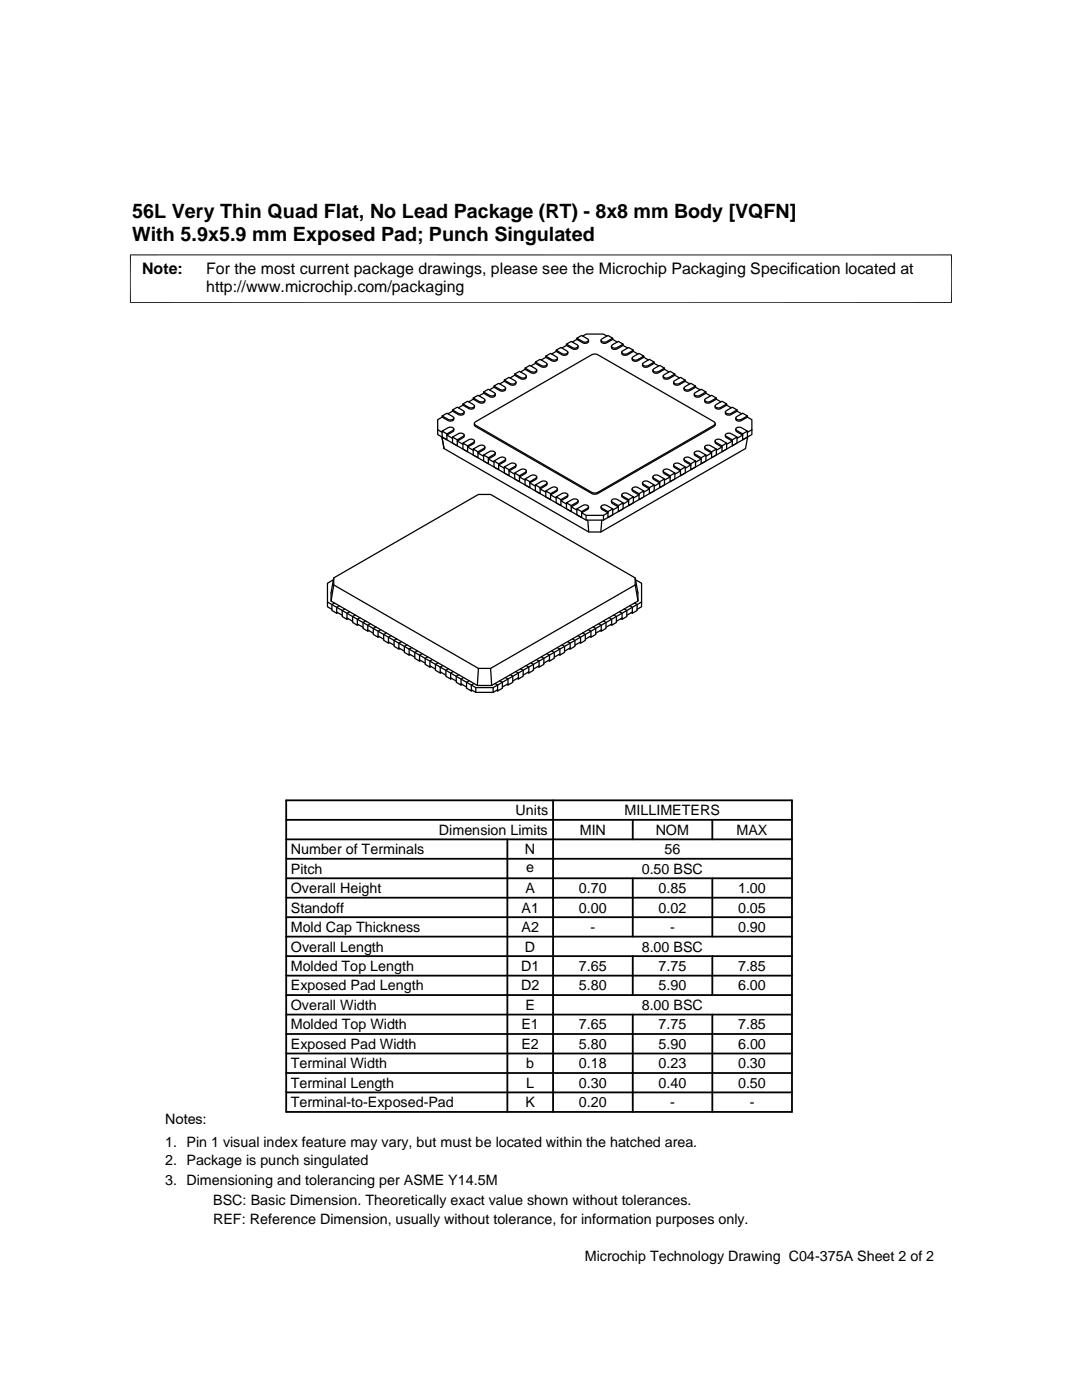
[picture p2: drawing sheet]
<svg xmlns="http://www.w3.org/2000/svg" width="216mm" height="279mm" viewBox="0 0 216 279" stroke-linecap="round" stroke-linejoin="round" font-family="sans-serif">
<g fill="none" stroke="#000" stroke-width=".25">
<path d="M94.4 79.4l1-.5 1.2 .7 .2 .2a.79 .79 0 0 1-1.2 .3zM94.4 79.4v.3l1.2 .6 .5 .2a.54 .54 0 0 0 .7-.7M94.4 79.7l-.9 .5M96.5 78.2l1-.5 1.1 .7 .2 .2-.4 .4h-.5zM96.5 78.2v.3l1.2 .7h.7a.47 .47 0 0 0 .4-.6M96.5 78.5l-.9 .5M98.6 77l.9-.5 1.2 .7 .2 .2-.4 .4h-.6zM98.6 77v.3l1.1 .7h.8a.45 .45 0 0 0 .4-.6M98.6 77.3l-.9 .5M100.6 75.9l1-.6 1.2 .7 .2 .3a.79 .79 0 0 1-1.2 .2zM100.6 75.9v.2l1.2 .7 .5 .1a.54 .54 0 0 0 .7-.6M100.6 76.1l-.9 .5"/>
<path d="M102.7 74.7l1-.6 1.1 .7 .2 .3-.4 .3h-.5zM102.7 74.7v.2l1.2 .7 .5 .1a.55 .55 0 0 0 .6-.6M102.7 74.9l-.9 .5M104.8 73.5l.9-.6 1.2 .7 .2 .3-.4 .3h-.5zM104.8 73.5v.2l1.1 .7 .8 .1a.48 .48 0 0 0 .4-.6M104.8 73.7l-.9 .5M106.8 72.3l1-.6 1.2 .7 .2 .3a.83 .83 0 0 1-1.2 .3zM106.8 72.3v.2l1.2 .7 .5 .1a.54 .54 0 0 0 .7-.6M106.8 72.5l-.9 .5M108.9 71.1l1-.6 1.1 .7 .2 .3-.4 .3h-.5zM108.9 71.1v.2l1.2 .7 .7 .1a.45 .45 0 0 0 .4-.6M108.9 71.3l-.9 .5"/>
<path d="M111 69.9l.9-.6 1.3 .8a.57 .57 0 0 1-.2 .6 .57 .57 0 0 1-.6 0zM111 69.9v.2l1.1 .7a.74 .74 0 0 0 1.2-.5M111 70.1l-.9 .6M113 68.7l1-.6 1.2 .7 .2 .3-.4 .3h-.6zM113 68.7v.2l1.2 .7 .5 .1a.55 .55 0 0 0 .7-.6M113 68.9l-.9 .5M115.1 67.5l1-.5 1.1 .6 .2 .3a.79 .79 0 0 1-1.1 .3zM115.1 67.5v.2l1.2 .7 .7 .1a.45 .45 0 0 0 .4-.6M115.1 67.7l-.9 .6M116.3 67.1l.6-.4h3.5l.7 .4M120 67.8l1.3-.8 1 .5-1.2 .7-.5 .1a.48 .48 0 0 1-.6-.5zM122 69l1.4-.9 .9 .6-1.6 .8-.5-.1z"/>
<path d="M122.3 67.5v.2l-1.2 .7-.8 .1a.45 .45 0 0 1-.4-.6M122.3 67.7l.9 .6M124.1 70.1l1.3-.8 1 .6-1.4 .8-.7-.1-.2-.2zM124.3 68.9l.9 .5M124.3 68.7v.2l-1.2 .7-.4 .1a.55 .55 0 0 1-.7-.6M126.2 71.4l1.3-.9 1 .6-1.7 .8-.5-.1zM126.4 70.1l.9 .6M126.4 69.9v.2l-1.2 .7-.7 .1a.46 .46 0 0 1-.4-.6M128.2 72.5l1.4-.8 .9 .6-1.2 .7-.4 .1a.57 .57 0 0 1-.7-.4zM128.5 71.3l.9 .5M128.5 71.1v.2l-1.2 .7-.8 .1a.45 .45 0 0 1-.4-.6M130.3 73.7l1.3-.8 1 .6-1.4 .7-.7-.1-.2-.2z"/>
<path d="M130.5 72.5l.9 .5M130.5 72.3v.2l-1.2 .7-.4 .1a.54 .54 0 0 1-.7-.6M132.4 74.9l1.3-.8 1 .6-1.7 .8-.5-.2zM132.6 73.7l.9 .5M132.6 73.5v.2l-1.2 .7-.7 .1a.48 .48 0 0 1-.4-.6M134.5 76.1l1.3-.8 .9 .6-1.1 .6-.5 .1a.49 .49 0 0 1-.6-.5zM134.7 74.9l.9 .5M134.7 74.7v.2l-1.2 .7-.5 .1a.55 .55 0 0 1-.7-.6M136.5 77.3l1.3-.8 1 .5-1.4 .8-.7-.1zM136.7 76.1l.9 .5M136.7 75.9v.2l-1.1 .7-.5 .1a.54 .54 0 0 1-.7-.6M138.6 78.5l1.3-.8 1 .5-1.7 .8-.5-.1z"/>
<path d="M138.8 77.3l.9 .5M138.8 77v.3l-1.2 .7h-.7a.45 .45 0 0 1-.4-.6M140.7 79.7l1.3-.8 .9 .5-1.1 .7-.5 .1a.49 .49 0 0 1-.6-.5zM140.9 78.5l.9 .5M140.9 78.2v.3l-1.2 .7-.5 .1a.55 .55 0 0 1-.7-.7M142.9 79.7l.9 .5M142.9 79.4v.3l-1.1 .6-.5 .2a.54 .54 0 0 1-.7-.7M87.3 85.8v.9l29.6 17.1h3.5l29.6-17.1v-.9M88.2 87.2l.4 2.3 28.9 16.7h2.4l28.9-16.7 .4-2.3M88.2 83l1-.5 1.2 .6 .2 .3a.79 .79 0 0 1-1.2 .3zM88.2 83.2l-.9 .6v2l.9 .5M88.2 83v.2l1.2 .7 .7 .1a.45 .45 0 0 0 .5-.6"/>
<path d="M88.2 86v1.2l1 .6v-1.2M88.2 86l1.4-.7h.5l.5 .3-.2 .3-1.2 .7zM90.3 81.8l.9-.5 1.2 .7 .2 .2-.2 .3-.7 .1zM90.3 81.8v.3l1.2 .6 .7 .1a.46 .46 0 0 0 .4-.6M90.3 82.1l-.9 .5M90.3 87.2l1.2-.6a.79 .79 0 0 1 1.1 .3l-1.4 .9zM90.3 87.2v1.2l.9 .6v-1.2M90.6 85.6l-.2 .5-1.2 .7 1.1 .7M92.4 80.6l.9-.5 1.2 .7 .2 .2-.4 .4h-.6zM92.4 80.6v.3l1.1 .6 .8 .1a.45 .45 0 0 0 .4-.6M92.4 80.9l-.9 .5M92.4 88.4l1.3-.7h.6l.4 .3-.2 .3-1.2 .7z"/>
<path d="M92.4 88.4v1.2l.9 .6v-1.2M92.6 86.8v.4l-1.4 .8 1.2 .7M94.4 89.6l1.2-.7 .5-.1a.48 .48 0 0 1 .6 .5l-1.3 .9zM94.4 89.6v1.2l1 .6v-1.2M94.7 84.5v.4l.2 .2 23.2 13.4 .6 .1 .6-.1 23.2-13.4 .2-.2v-.4M94.7 88l-.2 .5-1.2 .7 1.1 .7M94.7 84.3l23.4-13.5 .6-.1 .6 .1 23.2 13.4 .2 .3-.2 .4-23.2 13.4-.6 .1-.6-.1-23.2-13.4-.2-.2zM96.5 90.8l1.2-.7a.79 .79 0 0 1 1.1 .3l-1.3 1zM96.5 90.8v1.2l1 .6v-1.2M96.8 89.2l-.1 .4-1.3 .8 1.1 .7M98.6 92l1.3-.8h.6l.4 .4-.2 .3-1.2 .7zM98.6 92v1.2l.9 .5v-1.1"/>
<path d="M98.8 90.4v.4l-1.3 .8 1.1 .6M100.6 93.2l1.2-.7 .5-.1a.48 .48 0 0 1 .6 .5l-1.3 .8zM100.6 93.2v1.2l1 .6v-1.3M100.9 91.6l-.2 .5-1.2 .7 1.1 .7M102.7 94.4l1.2-.7 .5-.1a.57 .57 0 0 1 .6 .4l-.2 .3-1.1 .7zM102.7 94.4v1.2l1 .5v-1.1M103 92.8l-.1 .4-1.3 .8 1.1 .6M104.8 95.6l1.4-.8h.5l.4 .4-.2 .3-1.2 .6zM104.8 95.6v1.2l.9 .5v-1.2M105 94l-.2 .5-1.1 .7 1.1 .6M106.8 96.8l1.2-.7 .5-.1a.49 .49 0 0 1 .6 .5l-1.3 .8zM106.8 96.8v1.2l1 .5v-1.2"/>
<path d="M107.1 95.2l-.1 .4-1.3 .8 1.1 .6M108.9 98l1.4-.8h.5l.4 .4-.2 .3-1.1 .6zM108.9 98v1.2l1 .5v-1.2M109.2 96.4l-.1 .4-1.3 .8 1.1 .6M111 99.2l1.4-.8h.5l.4 .4-.2 .2-1.2 .7zM111 99.2v1.2l.9 .5v-1.2M111.2 97.6l-.2 .5-1.1 .7 1.1 .6M113.3 98.8l-.1 .3-1.3 .8 1.1 .7M115.4 99.9l-.2 .6-1.2 .7 1.1 .6M122 99.9l.2 .6 1.2 .7-1.1 .6M122 99.8l.4-.2h.5l1.4 .8-.9 .5-1.2-.7zM124.1 98.8v.3l1.3 .8-1.1 .7"/>
<path d="M124.1 98.6l.4-.2h.5l1.4 .8-1 .5-1.1-.7zM126.1 97.6l.2 .5 1.2 .7-1.1 .6M126.2 97.4l.3-.2h.6l1.4 .8-1 .5-1.2-.6zM126.4 99.2v1.2l-1 .5v-1.2M128.2 96.4v.4l1.4 .8-1.1 .6M128.2 96.2l.4-.2h.5l1.4 .8-.9 .5-1.2-.7zM128.5 98v1.2l-1 .5v-1.2M130.3 95.2v.4l1.3 .8-1.1 .6M130.3 95l.4-.2h.5l1.4 .8-1 .5-1.1-.6-.2-.3zM130.5 96.8v1.2l-.9 .5v-1.2M132.3 94l.2 .5 1.2 .7-1.1 .6M132.5 93.7l.8-.1 1.4 .8-1 .6-1.3-.9z"/>
<path d="M132.6 95.6v1.2l-1 .5v-1.2M134.4 92.8l.1 .4 1.3 .8-1.1 .6M134.5 92.7l.3-.3h.5l1.4 .8-.9 .5-1.2-.6zM134.7 94.4v1.2l-1 .5v-1.1M136.5 91.6l.2 .5 1.1 .7-1.1 .7M136.5 91.5l.4-.3h.5l1.4 .8-1 .6-1.1-.7zM136.7 93.2v1.2l-.9 .6v-1.3M138.5 90.4l.2 .5 1.2 .7-1.1 .6M138.6 90.2l.7-.2 1.6 .8-1 .6-1.2-.7-.2-.3zM138.8 92v1.2l-1 .5v-1.1M140.6 89.2l.1 .4 1.3 .8-1.1 .7M140.7 89.1l.3-.2h.5l1.4 .7-.9 .6-1.2-.7z"/>
<path d="M140.9 90.8v1.2l-1 .6v-1.2M142.7 88l.2 .5 1.2 .7-1.2 .7M142.7 87.9l.4-.2h.5l1.4 .7-.9 .6-1.2-.7zM142.7 80.9l1.4-.8 .9 .5-1.7 .8-.6-.2zM142.9 89.6v1.2l-.9 .6v-1.2M144.7 86.8l.1 .4 1.3 .8-1.1 .7M144.8 82.1l1.3-.8 1 .5-1.2 .7-.5 .1-.5-.1-.1-.1zM144.8 86.6l.7-.2 1.6 .8-1 .6-1.2-.7-.2-.2zM145 88.4v1.2l-.9 .6v-1.2M145 80.9l.9 .5M145 80.6v.3l-1.2 .6-.7 .1a.45 .45 0 0 1-.4-.6M146.8 85.6l.2 .5 1.2 .7-1.1 .7"/>
<path d="M146.9 85.5l.3-.2h.5l1.4 .7-.9 .6-1.2-.7zM146.9 83.3l1.3-.8 .9 .5-1.1 .7-.5 .1a.48 .48 0 0 1-.6-.5zM147.1 87.2v1.2l-1 .6v-1.2M147.1 82.1l.9 .5M147.1 81.8v.3l-1.2 .6-.8 .1a.46 .46 0 0 1-.4-.6M149.1 86v1.2l-.9 .6v-1.2M149.1 83v.2l-1.1 .7-.8 .1a.45 .45 0 0 1-.4-.6M149.1 83.2l.9 .6v2l-.9 .5M66.6 115.3l-.5 3v1.7l29.1 16.8h2.9l29.2-16.8v-1.7l-.6-3M66.6 116.7l-.5 3.3M66.6 115.3l28.9-16.6h2.4l28.8 16.6v1.4l-28.8 16.7h-2.4l-28.9-16.7zM66.6 115.7l-1.3 .7v3.7l29.6 17.1h3.5l29.6-17.1v-3.7l-1.3-.7"/>
<path d="M113 100.4l1.2-.7 .5-.1a.49 .49 0 0 1 .6 .5l-1.3 .8zM113 100.4v1.2l1 .5v-1.2M115.1 101.6l1.4-.8h.5l.4 .4-.2 .2-1.1 .7zM115.1 101.6v1.1l1 .6v-1.2M116.9 102.8v1M117.3 103.8l.2 2.4M119.9 101.2l.2 .5 1.2 .6-.9 .5h-3.5l-.8-.5 1.1-.6 .2-.5M120 101l.3-.2h.6l1.4 .8-1 .5-1.2-.7zM120.1 103.8l-.2 2.4M120.4 102.8v1M122.3 101.6v1.1l-1 .6v-1.2M124.3 100.4v1.2l-.9 .5v-1.2"/>
<path d="M126.7 116.7l.6 3.2M65.3 120.1v1l.9 .5M66.7 120.4l-.5 .2v1.2l1 .6v-1.2l.5-.3M67.2 122.2l1.1 .6M67.4 122.3l-.2 .1M68.8 121.5l-.5 .3v1.2l.9 .6v-1.2l.6-.3M69.2 123.3l1.2 .7M69.4 123.5l-.2 .1M70.9 122.7l-.5 .3v1.2l.9 .6v-1.2l.5-.3M71.3 124.5l1.1 .7M71.5 124.7l-.2 .1M72.9 123.9l-.5 .3v1.2l1 .6v-1.2l.5-.3"/>
<path d="M73.4 125.7l1.1 .7M73.6 125.9l-.2 .1M75 125.1l-.5 .3v1.2l.9 .6v-1.2l.6-.3M75.4 126.9l1.2 .7M75.6 127l-.2 .2M77.1 126.3l-.5 .3v1.2l.9 .6v-1.2l.5-.3M77.5 128.1l1.1 .7M77.7 128.2l-.2 .2M79.1 127.5l-.5 .3v1.2l1 .5v-1.1l.5-.3M79.6 129.3l1.1 .7M79.8 129.4l-.2 .1M81.2 128.7l-.5 .3v1.2l.9 .5v-1.2l.6-.3"/>
<path d="M81.6 130.5l1.2 .6M81.9 130.6l-.3 .1M83.3 129.9l-.5 .3v1.2l.9 .5v-1.2l.5-.2M83.7 131.7l1.1 .6M83.9 131.8l-.2 .1M85.3 131.1l-.5 .3v1.2l1 .5v-1.2l.5-.3M85.8 132.9l1.1 .6M86 133l-.2 .1M87.4 132.3l-.5 .3v1.2l.9 .5v-1.2l.6-.3M87.8 134.1l1.2 .6M88.1 134.2l-.3 .1M89.5 133.5l-.5 .3v1.2l.9 .5v-1.2l.5-.3"/>
<path d="M89.9 135.3l1.1 .6M90.1 135.4l-.2 .1M91.5 134.7l-.5 .3v1.2l1 .5v-1.2l.5-.3M92 136.5l1.1 .6M92.2 136.6l-.2 .1M93.6 135.9l-.5 .3v1.2l.9 .5v-1.2l.6-.3M94 137.7l.9 .5h3.5l.9-.5M94.3 137.8l-.3 .1M94.9 137.2v1M95.5 133.4l-.3 3.4M97.9 133.4l.2 3.4M98.4 137.2v1"/>
<path d="M99.1 137.8l.2 .1M99.7 135.9l.5 .3v1.2l-.9 .5v-1.2l-.5-.3M101.2 136.6l.2 .1M101.4 136.5l-1.2 .6M101.8 134.7l.5 .3v1.2l-.9 .5v-1.2l-.5-.3M103.2 135.4l.2 .1M103.4 135.3l-1.1 .6M103.9 133.5l.5 .3v1.2l-1 .5v-1.2l-.5-.3M105.3 134.2l.2 .1M105.5 134.1l-1.1 .6M105.9 132.3l.5 .3v1.2l-.9 .5v-1.2l-.5-.3M107.4 133l.2 .1"/>
<path d="M107.6 132.9l-1.2 .6M108 131.1l.5 .3v1.2l-.9 .5v-1.2l-.5-.3M109.4 131.8l.2 .1M109.6 131.7l-1.1 .6M110.1 129.9l.5 .3v1.2l-1 .5v-1.2l-.5-.2M111.5 130.6l.2 .1M111.7 130.5l-1.1 .6M112.1 128.7l.5 .3v1.2l-.9 .5v-1.2l-.5-.3M113.6 129.4l.2 .1M113.8 129.3l-1.2 .7M114.2 127.5l.5 .3v1.2l-.9 .5v-1.1l-.5-.3M115.6 128.2l.2 .2"/>
<path d="M115.8 128.1l-1.1 .7M116.3 126.3l.5 .3v1.2l-1 .6v-1.2l-.5-.3M117.7 127l.2 .2M117.9 126.9l-1.1 .7M118.3 125.1l.6 .3v1.2l-1 .6v-1.2l-.5-.3M119.8 125.9l.2 .1M120 125.7l-1.1 .7M120.4 123.9l.5 .3v1.2l-.9 .6v-1.2l-.5-.3M121.8 124.7l.2 .1M122 124.5l-1.1 .7M122.5 122.7l.5 .3v1.2l-1 .6v-1.2l-.5-.3M123.9 123.5l.2 .1"/>
<path d="M124.1 123.3l-1.1 .7M124.5 121.5l.6 .3v1.2l-1 .6v-1.2l-.5-.3M126 122.3l.2 .1M126.2 122.2l-1.1 .6M126.6 120.4l.5 .2v1.2l-.9 .6v-1.2l-.5-.3M128 120.1v1l-.9 .5"/>
</g>
<g fill="none" stroke="#000" stroke-width=".36">
<path d="M57.1 159.7h100.9v62.2h-100.9zM110.4 159.7v62.2M57.1 179.2h100.9M57.1 175.3h100.9M57.1 171.4h100.9M57.1 167.5h100.9M57.1 163.6h100.9M101.2 167.5v54.4M126.3 163.6v3.9M126.3 175.3v11.6M142.1 163.6v3.9M142.1 175.3v11.6"/>
<path d="M57.1 190.8h100.9M57.1 186.9h100.9M57.1 183h100.9M57.1 198.6h100.9M57.1 194.7h100.9M126.3 190.8v7.8M142.1 190.8v7.8M57.1 214.1h100.9M57.1 202.5h100.9M57.1 210.2h100.9M57.1 218h100.9M57.1 206.4h100.9"/>
<path d="M126.3 202.5v19.4M142.1 202.5v19.4"/>
</g>
<path d="M26 50.8v9.7M189.9 50.8v9.7M189.9 50.9h-164M25.9 60.4h164" fill="none" stroke="#000" stroke-width=".2"/>
<g font-size="3.9">
<text x="26.4" y="43.5">56L Very Thin Quad Flat, No Lead Package (RT) - 8x8 mm Body [VQFN]</text>
<text x="26.4" y="48">With 5.9x5.9 mm Exposed Pad; Punch Singulated</text>
</g>
<g font-size="3.2">
<text x="28.4" y="54.6">Note:</text>
<text x="41.1" y="54.6">For the most current package drawings, please see the Microchip Packaging Specification located at</text>
<text x="41.1" y="58.3">http://www.microchip.com/packaging</text>
</g>
<g font-size="2.9">
<text x="87.6" y="166.6">Dimension Limits</text>
<text x="102.9" y="162.7">Units</text>
<text x="115.7" y="166.6">MIN</text>
<text x="124.6" y="162.7">MILLIMETERS</text>
<text x="130.8" y="166.6">NOM</text>
<text x="147" y="166.6">MAX</text>
<text x="58" y="170.5">Number of Terminals</text>
<text x="104.8" y="170.5">N</text>
<text x="132.6" y="170.5">56</text>
<text x="58" y="178.2">Overall Height</text>
<text x="58" y="174.4">Pitch</text>
<text x="104.8" y="178.2">A</text>
<text x="105" y="174.1">e</text>
<text x="115.5" y="178.2">0.70</text>
<text x="128" y="174.4">0.50 BSC</text>
<text x="131.4" y="178.2">0.85</text>
<text x="147.3" y="178.2">1.00</text>
<text x="58" y="182.1">Standoff</text>
<text x="104.1" y="182.1">A1</text>
<text x="115.5" y="182.1">0.00</text>
<text x="131.4" y="182.1">0.02</text>
<text x="147.3" y="182.1">0.05</text>
<text x="58" y="186">Mold Cap Thickness</text>
<text x="58" y="189.9">Overall Length</text>
<text x="104.1" y="186">A2</text>
<text x="104.8" y="189.9">D</text>
<text x="117.8" y="186">-</text>
<text x="128" y="189.9">8.00 BSC</text>
<text x="133.7" y="186">-</text>
<text x="147.3" y="186">0.90</text>
<text x="58" y="193.8">Molded Top Length</text>
<text x="58" y="197.7">Exposed Pad Length</text>
<text x="104" y="193.8">D1</text>
<text x="104" y="197.7">D2</text>
<text x="115.5" y="193.8">7.65</text>
<text x="115.5" y="197.7">5.80</text>
<text x="131.4" y="197.7">5.90</text>
<text x="131.4" y="193.8">7.75</text>
<text x="147.3" y="197.7">6.00</text>
<text x="147.3" y="193.8">7.85</text>
<text x="58" y="201.6">Overall Width</text>
<text x="104.8" y="201.6">E</text>
<text x="128" y="201.6">8.00 BSC</text>
<text x="58" y="205.4">Molded Top Width</text>
<text x="58" y="209.3">Exposed Pad Width</text>
<text x="104" y="205.4">E1</text>
<text x="104" y="209.3">E2</text>
<text x="115.5" y="205.4">7.65</text>
<text x="115.5" y="209.3">5.80</text>
<text x="131.4" y="205.4">7.75</text>
<text x="131.4" y="209.3">5.90</text>
<text x="147.3" y="205.4">7.85</text>
<text x="147.3" y="209.3">6.00</text>
<text x="58" y="213.2">Terminal Width</text>
<text x="105" y="213.2">b</text>
<text x="115.5" y="213.2">0.18</text>
<text x="131.4" y="213.2">0.23</text>
<text x="147.3" y="213.2">0.30</text>
<text x="58" y="217.1">Terminal Length</text>
<text x="58" y="221">Terminal-to-Exposed-Pad</text>
<text x="104.8" y="221">K</text>
<text x="105" y="217.1">L</text>
<text x="115.5" y="221">0.20</text>
<text x="115.5" y="217.1">0.30</text>
<text x="131.4" y="217.1">0.40</text>
<text x="133.7" y="221">-</text>
<text x="147.3" y="217.1">0.50</text>
<text x="149.6" y="221">-</text>
<text x="32.9" y="224.3">Notes:</text>
<text x="32.9" y="228.9">1. Pin 1 visual index feature may vary, but must be located within the hatched area.</text>
<text x="32.9" y="232.6">2. Package is punch singulated</text>
<text x="32.9" y="236.5">3. Dimensioning and tolerancing per ASME Y14.5M</text>
<text x="42.5" y="244.3">REF: Reference Dimension, usually without tolerance, for information purposes only.</text>
<text x="42.5" y="240.6">BSC: Basic Dimension. Theoretically exact value shown without tolerances.</text>
<text x="116.7" y="251.7">Microchip Technology Drawing C04-375A Sheet 2 of 2</text>
</g>
</svg>
